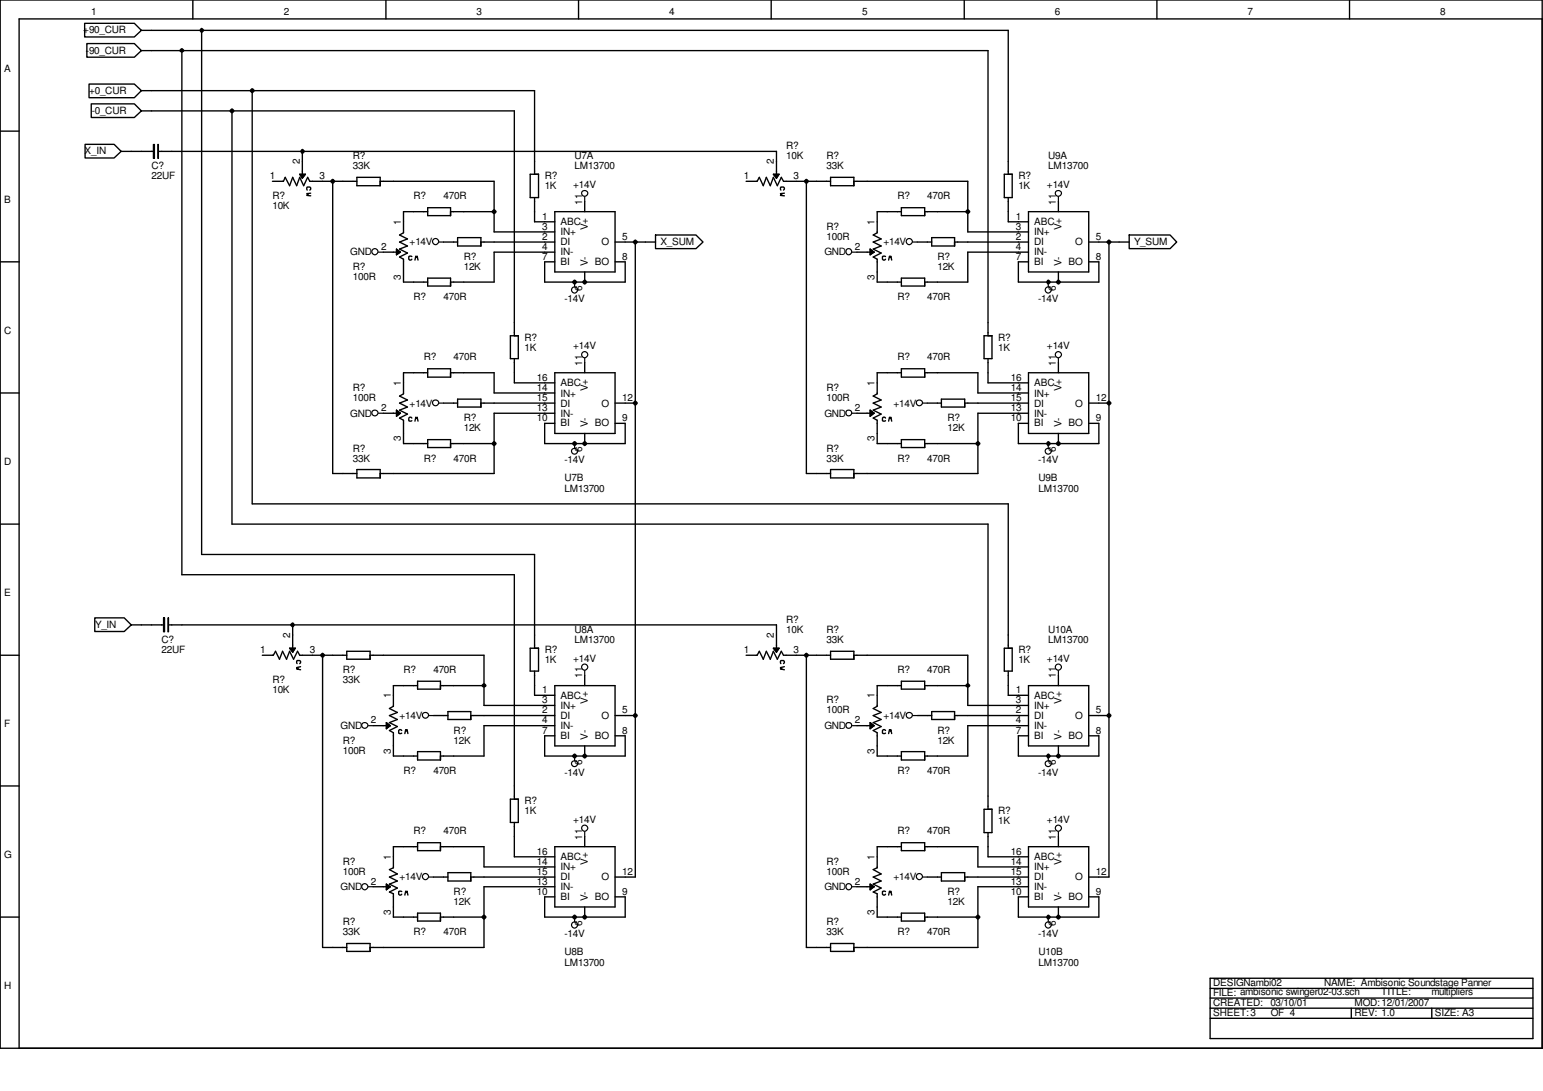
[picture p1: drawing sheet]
<svg xmlns="http://www.w3.org/2000/svg" width="297mm" height="210mm" viewBox="0 0 297 210" stroke-linecap="round" stroke-linejoin="round" font-family="sans-serif">
<g fill="none" stroke="#000" stroke-width=".26">
<path d="M0 0h296.9v201.7h-296.9zM16.3 4.5h9.6l1.3 1.3-1.3 1.3h-9.6zM16.7 8.4h9.2l1.3 1.3-1.3 1.3h-9.2zM17.1 16.2h8.8l1.3 1.2-1.3 1.4h-8.8zM17.6 20h8.3l1.3 1.3-1.3 1.3h-8.3zM27.2 9.7h163v54.9M27.2 17.4h75.7v16.1M27.2 5.8h166.9v27.7M35 9.7v100.9h64v43.2M37.1 0v3.6M38.8 5.8v100.9h64.1v18M48.6 17.4v79.5h145.5v27.8"/>
<path d="M74.3 0v3.6M111.4 0v3.6M148.5 0v3.6M185.6 0v3.6M222.7 0v3.6M259.8 0v3.6M296.9 3.6h-293.2v198.1M0 25.2h3.7M16.4 27.8h5.6l1.3 1.3-1.3 1.3h-5.6zM23.3 29.1h6.2M27.2 21.3h71.8v43.3M30.5 29.1h119v5.2"/>
<path d="M44.7 21.3v79.5h145.5v54.9M52.4 34.9h2.2l.3-.8 .8 1.6 .6-1.6 .8 1.6 .6-1.6 .8 1.6 .7-1.6 .4 .8h9.1M57.7 33.5h1.1l-.6 .8zM58.2 29.1v5.2M59.1 36.6v-.6h.5l.2 .2-.2 .4M59.8 37.2l-.7 .1 .2 .1-.2 .2 .7 .1M64 34.9v56.2h4.7M68.7 34.1h4.5v1.6h-4.5zM73.2 34.9h21.9v9.7h11.7M82.3 40h4.4v1.5h-4.4zM102.1 33.5h1.6v4.5h-1.6zM102.9 38v4.7h3.9"/>
<path d="M112.6 38.8v1.9M143.6 34.9h2.2l.4-.8 .7 1.6 .6-1.6 .8 1.6 .6-1.6 .7 1.6 .8-1.6 .4 .8h9.1M148.9 33.5h1.1l-.5 .8zM150.3 36.6v-.6h.5l.2 .2-.2 .4M151 37.2l-.8 .1 .3 .1-.3 .2 .8 .1M155.2 34.9v56.2h4.7M159.9 34.1h4.5v1.6h-4.5zM164.4 34.9h21.9v9.7h11.7M173.5 40h4.5v1.5h-4.5zM193.3 33.5h1.6v4.5h-1.6zM194.1 38v4.7h3.9M203.7 38.8v1.9"/>
<path d="M0 50.4h3.7M73.8 48.5h3.3M76.3 47.9l.8 .6-.8 .5zM79.3 49.4h-.6v.5l.2 .1 .4-.1M79.9 50l.1-.7 .1 .2 .2-.2 .2 .7M82.3 40.7h-4.6v4.1l-.8 .4 1.5 .8-1.5 .6 1.5 .7-1.5 .6 1.5 .8-1.5 .7 .8 .5v4.4h4.6M82.3 53.5h4.4v1.5h-4.4zM85.4 46.6h2.7M86.7 40.7h8.4M88.1 45.7h4.5v1.6h-4.5zM92.6 46.6h14.2M106.8 50.4h-1.9v3.9h15.5v-3.9h-2"/>
<path d="M106.8 40.7h11.6v11.6h-11.6zM106.8 48.5h-11.7v5.8h-8.4M112.6 52.3v2M118.4 46.6h7.8M122.3 46.6v122.1h-3.9M126.2 45.2h7.8l1.3 1.4-1.3 1.2h-7.8zM165 48.5h3.3M167.5 47.9l.8 .6-.8 .5zM170.5 49.4h-.6v.5l.1 .1 .5-.1M171.1 50l.1-.7 .2 .2 .1-.2 .2 .7M173.5 40.7h-4.6v4.1l-.8 .4 1.5 .8-1.5 .6 1.5 .7-1.5 .6 1.5 .8-1.5 .7 .8 .5v4.4h4.6M173.5 53.5h4.5v1.5h-4.5z"/>
<path d="M176.6 46.6h2.8M178 40.7h8.3M179.4 45.7h4.4v1.6h-4.4zM183.8 46.6h14.2M198 50.4h-2v3.9h15.5v-3.9h-1.9M198 40.7h11.6v11.6h-11.6zM198 48.5h-11.7v5.8h-8.3M203.7 52.3v2M209.6 46.6h7.8M213.5 46.6v122.1h-3.9M217.4 45.2h7.9l1.2 1.4-1.2 1.2h-7.9zM0 75.6h3.7"/>
<path d="M73.8 79.5h3.3M76.3 78.9l.8 .6-.8 .6zM82.3 71.7h-4.6v4.1l-.8 .4 1.5 .8-1.5 .6 1.5 .7-1.5 .6 1.5 .8-1.5 .7 .8 .5v4.4h4.6M82.3 71h4.4v1.6h-4.4zM85.4 77.6h2.7M86.7 71.7h8.4v3.9h11.7M88.1 76.8h4.5v1.5h-4.5zM92.6 77.6h14.2M98.3 64.6h1.5v4.4h-1.5zM99 69v4.7h7.8M106.8 71.7h11.6v11.7h-11.6zM106.8 79.5h-11.7v11.6h-21.9"/>
<path d="M112.6 69.8v1.9M118.4 77.6h3.9M165 79.5h3.3M167.5 78.9l.8 .6-.8 .6zM173.5 71.7h-4.6v4.1l-.8 .4 1.5 .8-1.5 .6 1.5 .7-1.5 .6 1.5 .8-1.5 .7 .8 .5v4.4h4.6M173.5 71h4.5v1.6h-4.5zM178 71.7h10.3v3.9h9.7M178.5 77.6h2.7M181.2 76.8h4.5v1.5h-4.5zM185.7 77.6h12.3M189.4 64.6h1.6v4.4h-1.6zM190.2 69v4.7h7.8"/>
<path d="M198 71.7h11.6v11.7h-11.6zM198 79.5h-9.7v11.6h-23.9M203.7 69.8v1.9M209.6 77.6h3.9M68.7 90.3h4.5v1.6h-4.5zM79.3 80.4l-.2-.1-.4 .1v.5h.6M79.9 81l.1-.7 .1 .2 .2-.2 .2 .7M82.3 84.6h4.4v1.5h-4.4zM86.7 85.3h8.4M106.8 81.4h-1.9v3.9h15.5v-3.9h-2M112.6 83.4v1.9M159.9 90.3h4.5v1.6h-4.5z"/>
<path d="M170.5 80.4l-.2-.1-.4 .1v.5h.6M171.1 81l.1-.7 .2 .2 .1-.2 .2 .7M173.5 84.6h4.5v1.5h-4.5zM178 85.3h10.3M198 81.4h-2v3.9h15.5v-3.9h-1.9M203.7 83.4v1.9M0 100.8h3.7M18.2 118.9h5.7l1.4 1.3-1.4 1.3h-5.7zM0 126.1h3.7M25.3 120.2h6.2M32.5 120.2h117v5.3M50.5 126.1h2.1l.4-.8 .8 1.5 .6-1.5 .8 1.5 .5-1.5 .8 1.5 .8-1.5 .4 .8h9.1"/>
<path d="M55.7 124.7h1.2l-.6 .8zM56.3 120.2v5.3M57.2 127.7v-.6h.5l.2 .2-.2 .4M57.9 128.3l-.8 .1 .3 .2-.3 .1 .8 .2M62.1 126.1v56.2h4.7M66.8 125.3h4.4v1.5h-4.4zM71.2 126.1h22v9.6h13.6M71.8 139.6h3.3M74.4 139l.7 .6-.7 .6zM80.4 131.9h-4.7v4l-.7 .4 1.5 .8-1.5 .6 1.5 .7-1.5 .6 1.5 .8-1.5 .7 .7 .5v4.5h4.7M80.4 131.1h4.4v1.5h-4.4zM83.4 137.7h2.8"/>
<path d="M84.8 131.9h8.4M86.2 136.9h4.4v1.5h-4.4zM90.6 137.7h16.2M102.1 124.7h1.6v4.4h-1.6zM102.9 129.1v4.7h3.9M106.8 131.9h11.6v11.6h-11.6zM106.8 139.6h-13.6v5.9h-8.4M112.6 130v1.9M118.4 137.7h3.9M143.6 126.1h2.2l.4-.8 .7 1.5 .6-1.5 .8 1.5 .6-1.5 .7 1.5 .8-1.5 .4 .8h9.1M148.9 124.7h1.1l-.5 .8zM150.3 127.7v-.6h.5l.2 .2-.2 .4"/>
<path d="M151 128.3l-.8 .1 .3 .2-.3 .1 .8 .2M155.2 126.1v56.2h4.7M159.9 125.3h4.5v1.5h-4.5zM164.4 126.1h21.9v9.6h11.7M165 139.6h3.3M167.5 139l.8 .6-.8 .6zM173.5 131.9h-4.6v4l-.8 .4 1.5 .8-1.5 .6 1.5 .7-1.5 .6 1.5 .8-1.5 .7 .8 .5v4.5h4.6M173.5 131.1h4.5v1.5h-4.5zM176.6 137.7h2.8M178 131.9h8.3M179.4 136.9h4.4v1.5h-4.4zM183.8 137.7h14.2"/>
<path d="M193.3 124.7h1.6v4.4h-1.6zM194.1 129.1v4.7h3.9M198 131.9h11.6v11.6h-11.6zM198 139.6h-11.7v5.9h-8.3M203.7 130v1.9M209.6 137.7h3.9M0 151.2h3.7M77.3 140.5l-.1-.1-.5 .1v.6h.6M77.9 141.1l.2-.7 .2 .2 .1-.2 .1 .7M80.4 144.6h4.4v1.6h-4.4zM98.3 153.8h1.5v4.4h-1.5zM99 158.2v6.6h7.8"/>
<path d="M106.8 141.6h-1.9v3.9h15.5v-3.9h-2M112.6 143.5v2M170.5 140.5l-.2-.1-.4 .1v.6h.6M171.1 141.1l.1-.7 .2 .2 .1-.2 .2 .7M173.5 144.6h4.5v1.6h-4.5zM189.4 155.7h1.6v4.5h-1.6zM198 141.6h-2v3.9h15.5v-3.9h-1.9M203.7 143.5v2M0 176.4h3.7M71.8 170.6h3.3M74.4 170.1l.7 .5-.7 .6zM77.3 171.5h-.6v.5l.2 .2 .4-.2"/>
<path d="M77.9 172.2l.2-.8 .2 .3 .1-.3 .1 .8M80.4 162.9h-4.7v4.1l-.7 .3 1.5 .8-1.5 .6 1.5 .8-1.5 .6 1.5 .8-1.5 .7 .7 .4v4.4h4.7M80.4 162.1h4.4v1.6h-4.4zM80.4 175.7h4.4v1.5h-4.4zM83.4 168.7h2.8M84.8 176.4h8.4M84.8 162.9h8.4v3.9h13.6M86.2 167.9h4.4v1.6h-4.4zM90.6 168.7h16.2M106.8 172.6h-1.9v3.8h15.5v-3.8h-2M106.8 162.9h11.6v11.6h-11.6zM106.8 170.6h-13.6v11.7h-22"/>
<path d="M112.6 161v1.9M112.6 174.5v1.9M165 170.6h3.3M167.5 170.1l.8 .5-.8 .6zM170.5 171.5h-.6v.5l.1 .2 .5-.2M171.1 172.2l.1-.8 .2 .3 .1-.3 .2 .8M173.5 162.9h-4.6v4.1l-.8 .3 1.5 .8-1.5 .6 1.5 .8-1.5 .6 1.5 .8-1.5 .7 .8 .4v4.4h4.6M173.5 162.1h4.5v1.6h-4.5zM173.5 175.7h4.5v1.5h-4.5zM178 176.4h10.3M178 162.9h10.3v3.9h9.7M178.5 168.7h2.7"/>
<path d="M181.2 167.9h4.5v1.6h-4.5zM185.7 168.7h12.3M190.2 160.2v4.6h7.8M198 172.6h-2v3.8h15.5v-3.8h-1.9M198 162.9h11.6v11.6h-11.6zM198 170.6h-9.7v11.7h-23.9M203.7 161v1.9M203.7 174.5v1.9M66.8 181.5h4.4v1.5h-4.4zM159.9 181.5h4.5v1.5h-4.5zM233 190.2h62.1M233 192h62.1"/>
<path d="M233 194h62.1M233 195.9h62.1M233 188.2h62.1v11.6h-62.1zM260.1 194v1.9M275.6 194v1.9"/>
</g>
<g fill="none" stroke="#000" stroke-width=".23">
<path d="M112.6 37.8v1M203.7 37.8v1M72.9 48.5h.9M84.5 46.6h.9M110.6 54.3v.9M164 48.5h1M175.7 46.6h.9M201.8 54.3v.9M72.9 79.5h.9M84.5 77.6h.9M112.6 68.9v.9M164 79.5h1"/>
<path d="M177.7 77.6h.8M203.7 68.9v.9M110.6 85.3v1M201.8 85.3v1M70.9 139.6h.9M82.6 137.7h.8M112.6 129v1M164 139.6h1M175.7 137.7h.9M203.7 129v1M110.6 145.5v.9M201.8 145.5v.9"/>
<path d="M70.9 170.6h.9M82.6 168.7h.8M110.6 176.4v1M112.6 160v1M164 170.6h1M177.7 168.7h.8M201.8 176.4v1M203.7 160v1"/>
<circle cx="112.6" cy="37.2" r=".58"/>
<circle cx="203.8" cy="37.2" r=".58"/>
<circle cx="72.2" cy="48.4" r=".59"/>
<circle cx="83.9" cy="46.5" r=".59"/>
<circle cx="110.6" cy="55.8" r=".59"/>
<circle cx="163.4" cy="48.4" r=".58"/>
<circle cx="175" cy="46.5" r=".59"/>
<circle cx="201.8" cy="55.8" r=".59"/>
<circle cx="72.2" cy="79.4" r=".58"/>
<circle cx="83.9" cy="77.5" r=".58"/>
<circle cx="112.6" cy="68.2" r=".59"/>
<circle cx="163.4" cy="79.4" r=".57"/>
<circle cx="177" cy="77.5" r=".58"/>
<circle cx="203.8" cy="68.2" r=".59"/>
<circle cx="110.6" cy="86.8" r=".58"/>
<circle cx="201.8" cy="86.8" r=".58"/>
<circle cx="70.2" cy="139.6" r=".58"/>
<circle cx="81.9" cy="137.6" r=".58"/>
<circle cx="112.6" cy="128.3" r=".59"/>
<circle cx="163.4" cy="139.6" r=".57"/>
<circle cx="175.1" cy="137.6" r=".58"/>
<circle cx="203.8" cy="128.3" r=".59"/>
<circle cx="110.6" cy="146.9" r=".58"/>
<circle cx="112.6" cy="159.3" r=".59"/>
<circle cx="201.8" cy="146.9" r=".58"/>
<circle cx="203.8" cy="159.3" r=".59"/>
<circle cx="70.2" cy="170.6" r=".59"/>
<circle cx="81.9" cy="168.6" r=".59"/>
<circle cx="110.6" cy="178" r=".59"/>
<circle cx="163.4" cy="170.6" r=".58"/>
<circle cx="177" cy="168.6" r=".59"/>
<circle cx="201.8" cy="178" r=".59"/>
</g>
<g fill="#000">
<path d="M35 9.5l.3 .2-.3 .2-.2-.2zM38.8 5.6l.3 .2-.3 .3-.2-.3zM48.3 17.4l.3-.2 .2 .2-.2 .3zM44.4 21.3l.3-.2 .2 .2-.2 .3zM57.7 33.5h1.1l-.6 .8zM58.2 28.9l.3 .2-.3 .3-.2-.3zM64 34.6l.3 .3-.3 .2-.2-.2zM148.9 33.5h1.1l-.5 .8zM155.2 34.6l.3 .3-.3 .2-.2-.2zM76.3 47.9l.8 .6-.8 .5zM95.1 40.5l.3 .2-.3 .3-.2-.3zM110.6 54l.3 .3-.3 .2-.2-.2z"/>
<path d="M112.6 54l.2 .3-.2 .2-.3-.2zM122.3 46.3l.3 .3-.3 .2-.3-.2zM167.5 47.9l.8 .6-.8 .5zM186.1 40.7l.2-.2 .3 .2-.3 .3zM201.8 54l.3 .3-.3 .2-.2-.2zM203.7 54l.3 .3-.3 .2-.2-.2zM213.5 46.3l.2 .3-.2 .2-.3-.2zM76.3 78.9l.8 .6-.8 .6zM122.3 77.3l.3 .3-.3 .2-.3-.2zM167.5 78.9l.8 .6-.8 .6zM213.5 77.3l.2 .3-.2 .2-.3-.2zM95.1 85.1l.3 .2-.3 .3-.2-.3z"/>
<path d="M110.6 85.1l.3 .2-.3 .3-.2-.3zM112.6 85.1l.2 .2-.2 .3-.3-.3zM188.3 85.1l.2 .2-.2 .3-.3-.3zM201.8 85.1l.3 .2-.3 .3-.2-.3zM203.7 85.1l.3 .2-.3 .3-.2-.3zM56.3 120l.2 .2-.2 .3-.2-.3zM55.7 124.7h1.2l-.6 .8zM62.1 125.8l.3 .3-.3 .2-.3-.2zM74.4 139l.7 .6-.7 .6zM93.2 131.7l.2 .2-.2 .2-.3-.2zM122.3 137.4l.3 .3-.3 .2-.3-.2zM148.9 124.7h1.1l-.5 .8z"/>
<path d="M155.2 125.8l.3 .3-.3 .2-.2-.2zM167.5 139l.8 .6-.8 .6zM186.3 131.7l.3 .2-.3 .2-.2-.2zM213.5 137.4l.2 .3-.2 .2-.3-.2zM110.6 145.2l.3 .3-.3 .2-.2-.2zM112.6 145.2l.2 .3-.2 .2-.3-.2zM201.8 145.2l.3 .3-.3 .2-.2-.2zM203.7 145.2l.3 .3-.3 .2-.2-.2zM74.4 170.1l.7 .5-.7 .6zM92.9 176.4l.3-.2 .2 .2-.2 .3zM110.4 176.4l.2-.2 .3 .2-.3 .3zM112.6 176.2l.2 .2-.2 .3-.3-.3z"/>
<path d="M167.5 170.1l.8 .5-.8 .6zM188.3 176.2l.2 .2-.2 .3-.3-.3zM201.8 176.2l.3 .2-.3 .3-.2-.3zM203.5 176.4l.2-.2 .3 .2-.3 .3z"/>
</g>
<g fill="none" stroke="#000" stroke-width=".51">
<path d="M35 9.5l.3 .2-.3 .2-.2-.2zM38.8 5.6l.3 .2-.3 .3-.2-.3zM48.3 17.4l.3-.2 .2 .2-.2 .3zM44.4 21.3l.3-.2 .2 .2-.2 .3zM58.2 28.9l.3 .2-.3 .3-.2-.3zM64 34.6l.3 .3-.3 .2-.2-.2zM155.2 34.6l.3 .3-.3 .2-.2-.2zM95.1 40.5l.3 .2-.3 .3-.2-.3zM110.6 54l.3 .3-.3 .2-.2-.2zM112.6 54l.2 .3-.2 .2-.3-.2zM122.3 46.3l.3 .3-.3 .2-.3-.2zM186.1 40.7l.2-.2 .3 .2-.3 .3z"/>
<path d="M201.8 54l.3 .3-.3 .2-.2-.2zM203.7 54l.3 .3-.3 .2-.2-.2zM213.5 46.3l.2 .3-.2 .2-.3-.2zM122.3 77.3l.3 .3-.3 .2-.3-.2zM213.5 77.3l.2 .3-.2 .2-.3-.2zM95.1 85.1l.3 .2-.3 .3-.2-.3zM110.6 85.1l.3 .2-.3 .3-.2-.3zM112.6 85.1l.2 .2-.2 .3-.3-.3zM188.3 85.1l.2 .2-.2 .3-.3-.3zM201.8 85.1l.3 .2-.3 .3-.2-.3zM203.7 85.1l.3 .2-.3 .3-.2-.3zM56.3 120l.2 .2-.2 .3-.2-.3z"/>
<path d="M62.1 125.8l.3 .3-.3 .2-.3-.2zM93.2 131.7l.2 .2-.2 .2-.3-.2zM122.3 137.4l.3 .3-.3 .2-.3-.2zM155.2 125.8l.3 .3-.3 .2-.2-.2zM186.3 131.7l.3 .2-.3 .2-.2-.2zM213.5 137.4l.2 .3-.2 .2-.3-.2zM110.6 145.2l.3 .3-.3 .2-.2-.2zM112.6 145.2l.2 .3-.2 .2-.3-.2zM201.8 145.2l.3 .3-.3 .2-.2-.2zM203.7 145.2l.3 .3-.3 .2-.2-.2zM92.9 176.4l.3-.2 .2 .2-.2 .3zM110.4 176.4l.2-.2 .3 .2-.3 .3z"/>
<path d="M112.6 176.2l.2 .2-.2 .3-.3-.3zM188.3 176.2l.2 .2-.2 .3-.3-.3zM201.8 176.2l.3 .2-.3 .3-.2-.3zM203.5 176.4l.2-.2 .3 .2-.3 .3z"/>
</g>
<g fill="none" stroke="#000" stroke-width=".19">
<path d="M29.5 27.8h.3v2.7h-.3zM30.3 27.8h.2v2.7h-.2zM30.4 27.8v2.7M57.7 33.5h1.1l-.6 .8zM148.9 33.5h1.1l-.5 .8zM76.3 47.9l.8 .6-.8 .5zM167.5 47.9l.8 .6-.8 .5zM76.3 78.9l.8 .6-.8 .6zM167.5 78.9l.8 .6-.8 .6zM31.5 118.9h.2v2.7h-.2zM32.3 118.9h.2v2.7h-.2zM32.4 118.9v2.7"/>
<path d="M55.7 124.7h1.2l-.6 .8zM74.4 139l.7 .6-.7 .6zM148.9 124.7h1.1l-.5 .8zM167.5 139l.8 .6-.8 .6zM74.4 170.1l.7 .5-.7 .6zM167.5 170.1l.8 .5-.8 .6z"/>
</g>
<path d="M29.6 27.8v2.7M31.6 118.9v2.7" fill="none" stroke="#000" stroke-width=".25"/>
<g font-size="1.9">
<text x="17.6" y="3">1</text>
<text x="54.6" y="3">2</text>
<text x="91.7" y="3">3</text>
<text x="128.8" y="3">4</text>
<text x="166" y="3">5</text>
<text x="203.1" y="3">6</text>
<text x="240.2" y="3">7</text>
<text x="277.2" y="3">8</text>
<text x="16" y="6.4">+90_CUR</text>
<text x="16.5" y="10.3">-</text>
<text x="17.1" y="10.3">90_CUR</text>
<text x=".8" y="13.8">A</text>
<text x="17.1" y="18.1">+0_CUR</text>
<text x="17.6" y="22">-0_CUR</text>
<text x="16.3" y="29.7">X_IN</text>
<text x="151.3" y="28.7">R?</text>
<text x="29.2" y="32.5">C?</text>
<text x="29.2" y="34.5">22UF</text>
<text x="51.9" y="34.5">1</text>
<text x="57.7" y="31.6" transform="rotate(-90 57.7 31.6)">2</text>
<text x="61.5" y="34.5">3</text>
<text x="67.9" y="30.6">R?</text>
<text x="67.9" y="32.5">33K</text>
<text x="104.9" y="34.5">R?</text>
<text x="110.6" y="30.6">U7A</text>
<text x="110.6" y="32.5">LM13700</text>
<text x="143.2" y="34.5">1</text>
<text x="149" y="31.6" transform="rotate(-90 149 31.6)">2</text>
<text x="151.3" y="30.6">10K</text>
<text x="152.8" y="34.5">3</text>
<text x="159.1" y="30.6">R?</text>
<text x="159.1" y="32.5">33K</text>
<text x="196" y="34.5">R?</text>
<text x="201.8" y="30.6">U9A</text>
<text x="201.8" y="32.5">LM13700</text>
<text x=".8" y="39">B</text>
<text x="52.4" y="38.4">R?</text>
<text x="52.4" y="40.3">10K</text>
<text x="79.6" y="38.4">R?</text>
<text x="85.4" y="38.4">470R</text>
<text x="104.9" y="36.4">1K</text>
<text x="110.4" y="36.2">+14V</text>
<text x="112.1" y="39.4" transform="rotate(-90 112.1 39.4)">11</text>
<text x="172.8" y="38.4">R?</text>
<text x="178.5" y="38.4">470R</text>
<text x="196" y="36.4">1K</text>
<text x="201.5" y="36.2">+14V</text>
<text x="203.2" y="39.4" transform="rotate(-90 203.2 39.4)">11</text>
<text x="77.2" y="43.3" transform="rotate(-90 77.2 43.3)">1</text>
<text x="78.9" y="47.2">+14V</text>
<text x="104.3" y="42.2">1</text>
<text x="104.3" y="44.2">3</text>
<text x="104.3" y="46.1">2</text>
<text x="107.9" y="43.3">ABC</text>
<text x="107.9" y="45.2">IN+</text>
<text x="107.9" y="47.2">DI</text>
<text x="113.2" y="44.3" transform="rotate(-90 113.2 44.3)">V+</text>
<text x="115.8" y="47.2">O</text>
<text x="119.8" y="46.1">5</text>
<text x="127.1" y="47.2">X_SUM</text>
<text x="159.1" y="44.2">R?</text>
<text x="159.1" y="46.1">100R</text>
<text x="168.4" y="43.3" transform="rotate(-90 168.4 43.3)">1</text>
<text x="170" y="47.2">+14V</text>
<text x="195.5" y="42.2">1</text>
<text x="195.5" y="44.2">3</text>
<text x="195.5" y="46.1">2</text>
<text x="199.1" y="43.3">ABC</text>
<text x="199.1" y="45.2">IN+</text>
<text x="199.1" y="47.2">DI</text>
<text x="204.3" y="44.3" transform="rotate(-90 204.3 44.3)">V+</text>
<text x="207" y="47.2">O</text>
<text x="210.9" y="46.1">5</text>
<text x="218.3" y="47.2">Y_SUM</text>
<text x="67.4" y="49.1">GND</text>
<text x="67.9" y="51.9">R?</text>
<text x="67.9" y="53.8">100R</text>
<text x="73.4" y="48.1">2</text>
<text x="77.2" y="53.8" transform="rotate(-90 77.2 53.8)">3</text>
<text x="89.3" y="50">R?</text>
<text x="89.3" y="51.9">12K</text>
<text x="104.3" y="48.1">4</text>
<text x="104.3" y="50">7</text>
<text x="107.9" y="49.1">IN-</text>
<text x="107.9" y="51.1">BI</text>
<text x="113.2" y="51.2" transform="rotate(-90 113.2 51.2)">V-</text>
<text x="114.5" y="51.1">BO</text>
<text x="119.8" y="50">8</text>
<text x="158.7" y="49.1">GND</text>
<text x="164.5" y="48.1">2</text>
<text x="168.4" y="53.8" transform="rotate(-90 168.4 53.8)">3</text>
<text x="180.5" y="50">R?</text>
<text x="180.5" y="51.9">12K</text>
<text x="195.5" y="48.1">4</text>
<text x="195.5" y="50">7</text>
<text x="199.1" y="49.1">IN-</text>
<text x="199.1" y="51.1">BI</text>
<text x="204.3" y="51.2" transform="rotate(-90 204.3 51.2)">V-</text>
<text x="205.7" y="51.1">BO</text>
<text x="210.9" y="50">8</text>
<text x="79.6" y="57.7">R?</text>
<text x="85.4" y="57.7">470R</text>
<text x="108.7" y="58.2">-14V</text>
<text x="112.1" y="56" transform="rotate(-90 112.1 56)">6</text>
<text x="172.8" y="57.7">R?</text>
<text x="178.5" y="57.7">470R</text>
<text x="199.9" y="58.2">-14V</text>
<text x="203.2" y="56" transform="rotate(-90 203.2 56)">6</text>
<text x=".8" y="64.2">C</text>
<text x="101" y="65.5">R?</text>
<text x="192.1" y="65.5">R?</text>
<text x="81.6" y="69.3">R?</text>
<text x="87.3" y="69.3">470R</text>
<text x="101" y="67.5">1K</text>
<text x="110.4" y="67.2">+14V</text>
<text x="112.1" y="70.4" transform="rotate(-90 112.1 70.4)">11</text>
<text x="172.8" y="69.3">R?</text>
<text x="178.5" y="69.3">470R</text>
<text x="192.1" y="67.5">1K</text>
<text x="201.5" y="67.2">+14V</text>
<text x="203.2" y="70.4" transform="rotate(-90 203.2 70.4)">11</text>
<text x="67.9" y="75.2">R?</text>
<text x="67.9" y="77.1">100R</text>
<text x="77.2" y="74.3" transform="rotate(-90 77.2 74.3)">1</text>
<text x="103.3" y="73.2">16</text>
<text x="103.3" y="75.2">14</text>
<text x="103.3" y="77.1">15</text>
<text x="107.9" y="74.3">ABC</text>
<text x="107.9" y="76.3">IN+</text>
<text x="113.2" y="75.3" transform="rotate(-90 113.2 75.3)">V+</text>
<text x="119.8" y="77.1">12</text>
<text x="159.1" y="75.2">R?</text>
<text x="159.1" y="77.1">100R</text>
<text x="168.4" y="74.3" transform="rotate(-90 168.4 74.3)">1</text>
<text x="194.6" y="73.2">16</text>
<text x="194.6" y="75.2">14</text>
<text x="194.6" y="77.1">15</text>
<text x="199.1" y="74.3">ABC</text>
<text x="199.1" y="76.3">IN+</text>
<text x="204.3" y="75.3" transform="rotate(-90 204.3 75.3)">V+</text>
<text x="210.9" y="77.1">12</text>
<text x="67.4" y="80.2">GND</text>
<text x="73.4" y="79.1">2</text>
<text x="78.9" y="78.2">+14V</text>
<text x="89.3" y="81">R?</text>
<text x="89.3" y="83">12K</text>
<text x="103.3" y="79.1">13</text>
<text x="103.3" y="81">10</text>
<text x="107.9" y="78.2">DI</text>
<text x="107.9" y="80.2">IN-</text>
<text x="107.9" y="82">BI</text>
<text x="113.2" y="82.2" transform="rotate(-90 113.2 82.2)">V-</text>
<text x="114.5" y="82">BO</text>
<text x="115.8" y="78.2">O</text>
<text x="119.8" y="81">9</text>
<text x="158.7" y="80.2">GND</text>
<text x="164.5" y="79.1">2</text>
<text x="172" y="78.2">+14V</text>
<text x="182.4" y="81">R?</text>
<text x="182.4" y="83">12K</text>
<text x="194.6" y="79.1">13</text>
<text x="194.6" y="81">10</text>
<text x="199.1" y="78.2">DI</text>
<text x="199.1" y="80.2">IN-</text>
<text x="199.1" y="82">BI</text>
<text x="204.3" y="82.2" transform="rotate(-90 204.3 82.2)">V-</text>
<text x="205.7" y="82">BO</text>
<text x="207" y="78.2">O</text>
<text x="210.9" y="81">9</text>
<text x=".8" y="89.4">D</text>
<text x="67.9" y="86.9">R?</text>
<text x="67.9" y="88.8">33K</text>
<text x="77.2" y="84.9" transform="rotate(-90 77.2 84.9)">3</text>
<text x="81.6" y="88.8">R?</text>
<text x="87.3" y="88.8">470R</text>
<text x="108.7" y="89.2">-14V</text>
<text x="112.1" y="87" transform="rotate(-90 112.1 87)">6</text>
<text x="159.1" y="86.9">R?</text>
<text x="159.1" y="88.8">33K</text>
<text x="168.4" y="84.9" transform="rotate(-90 168.4 84.9)">3</text>
<text x="172.8" y="88.8">R?</text>
<text x="178.5" y="88.8">470R</text>
<text x="199.9" y="89.2">-14V</text>
<text x="203.2" y="87" transform="rotate(-90 203.2 87)">6</text>
<text x="108.7" y="92.6">U7B</text>
<text x="108.7" y="94.6">LM13700</text>
<text x="199.9" y="92.6">U9B</text>
<text x="199.9" y="94.6">LM13700</text>
<text x=".8" y="114.6">E</text>
<text x="151.3" y="119.8">R?</text>
<text x="18.3" y="120.9">Y_IN</text>
<text x="31.1" y="123.7">C?</text>
<text x="31.1" y="125.6">22UF</text>
<text x="50.1" y="125.6">1</text>
<text x="55.8" y="122.8" transform="rotate(-90 55.8 122.8)">2</text>
<text x="59.6" y="125.6">3</text>
<text x="104.9" y="125.6">R?</text>
<text x="110.6" y="121.8">U8A</text>
<text x="110.6" y="123.7">LM13700</text>
<text x="143.2" y="125.6">1</text>
<text x="149" y="122.8" transform="rotate(-90 149 122.8)">2</text>
<text x="151.3" y="121.8">10K</text>
<text x="152.8" y="125.6">3</text>
<text x="159.1" y="121.8">R?</text>
<text x="159.1" y="123.7">33K</text>
<text x="196" y="125.6">R?</text>
<text x="201.8" y="121.8">U10A</text>
<text x="201.8" y="123.7">LM13700</text>
<text x="52.4" y="131.5">R?</text>
<text x="66" y="129.5">R?</text>
<text x="66" y="131.5">33K</text>
<text x="77.7" y="129.5">R?</text>
<text x="83.4" y="129.5">470R</text>
<text x="104.9" y="127.6">1K</text>
<text x="110.4" y="127.3">+14V</text>
<text x="112.1" y="130.5" transform="rotate(-90 112.1 130.5)">11</text>
<text x="172.8" y="129.5">R?</text>
<text x="178.5" y="129.5">470R</text>
<text x="196" y="127.6">1K</text>
<text x="201.5" y="127.3">+14V</text>
<text x="203.2" y="130.5" transform="rotate(-90 203.2 130.5)">11</text>
<text x="52.4" y="133.4">10K</text>
<text x="75.2" y="134.4" transform="rotate(-90 75.2 134.4)">1</text>
<text x="104.3" y="133.4">1</text>
<text x="104.3" y="135.3">3</text>
<text x="104.3" y="137.2">2</text>
<text x="107.9" y="134.5">ABC</text>
<text x="107.9" y="136.4">IN+</text>
<text x="113.2" y="135.4" transform="rotate(-90 113.2 135.4)">V+</text>
<text x="119.8" y="137.2">5</text>
<text x="159.1" y="135.3">R?</text>
<text x="159.1" y="137.2">100R</text>
<text x="168.4" y="134.4" transform="rotate(-90 168.4 134.4)">1</text>
<text x="195.5" y="133.4">1</text>
<text x="195.5" y="135.3">3</text>
<text x="195.5" y="137.2">2</text>
<text x="199.1" y="134.5">ABC</text>
<text x="199.1" y="136.4">IN+</text>
<text x="204.3" y="135.4" transform="rotate(-90 204.3 135.4)">V+</text>
<text x="210.9" y="137.2">5</text>
<text x=".8" y="139.9">F</text>
<text x="65.6" y="140.2">GND</text>
<text x="66" y="143.1">R?</text>
<text x="71.4" y="139.2">2</text>
<text x="76.9" y="138.3">+14V</text>
<text x="87.3" y="141.1">R?</text>
<text x="87.3" y="143.1">12K</text>
<text x="104.3" y="139.2">4</text>
<text x="104.3" y="141.1">7</text>
<text x="107.9" y="138.3">DI</text>
<text x="107.9" y="140.2">IN-</text>
<text x="107.9" y="142.2">BI</text>
<text x="113.2" y="142.3" transform="rotate(-90 113.2 142.3)">V-</text>
<text x="114.5" y="142.2">BO</text>
<text x="115.8" y="138.3">O</text>
<text x="119.8" y="141.1">8</text>
<text x="158.7" y="140.2">GND</text>
<text x="164.5" y="139.2">2</text>
<text x="170" y="138.3">+14V</text>
<text x="180.5" y="141.1">R?</text>
<text x="180.5" y="143.1">12K</text>
<text x="195.5" y="139.2">4</text>
<text x="195.5" y="141.1">7</text>
<text x="199.1" y="138.3">DI</text>
<text x="199.1" y="140.2">IN-</text>
<text x="199.1" y="142.2">BI</text>
<text x="204.3" y="142.3" transform="rotate(-90 204.3 142.3)">V-</text>
<text x="205.7" y="142.2">BO</text>
<text x="207" y="138.3">O</text>
<text x="210.9" y="141.1">8</text>
<text x="66" y="145">100R</text>
<text x="75.2" y="145" transform="rotate(-90 75.2 145)">3</text>
<text x="77.7" y="148.8">R?</text>
<text x="83.4" y="148.8">470R</text>
<text x="108.7" y="149.3">-14V</text>
<text x="112.1" y="147.2" transform="rotate(-90 112.1 147.2)">6</text>
<text x="168.4" y="145" transform="rotate(-90 168.4 145)">3</text>
<text x="172.8" y="148.8">R?</text>
<text x="178.5" y="148.8">470R</text>
<text x="199.9" y="149.3">-14V</text>
<text x="203.2" y="147.2" transform="rotate(-90 203.2 147.2)">6</text>
<text x="101" y="154.7">R?</text>
<text x="79.6" y="160.5">R?</text>
<text x="85.4" y="160.5">470R</text>
<text x="101" y="156.6">1K</text>
<text x="110.4" y="158.3">+14V</text>
<text x="112.1" y="161.5" transform="rotate(-90 112.1 161.5)">11</text>
<text x="172.8" y="160.5">R?</text>
<text x="178.5" y="160.5">470R</text>
<text x="192.1" y="156.6">R?</text>
<text x="192.1" y="158.6">1K</text>
<text x="201.5" y="158.3">+14V</text>
<text x="203.2" y="161.5" transform="rotate(-90 203.2 161.5)">11</text>
<text x=".8" y="165">G</text>
<text x="66" y="166.4">R?</text>
<text x="75.2" y="165.4" transform="rotate(-90 75.2 165.4)">1</text>
<text x="103.3" y="164.4">16</text>
<text x="103.3" y="166.4">14</text>
<text x="107.9" y="165.4">ABC</text>
<text x="107.9" y="167.4">IN+</text>
<text x="113.2" y="166.4" transform="rotate(-90 113.2 166.4)">V+</text>
<text x="159.1" y="166.4">R?</text>
<text x="168.4" y="165.4" transform="rotate(-90 168.4 165.4)">1</text>
<text x="194.6" y="164.4">16</text>
<text x="194.6" y="166.4">14</text>
<text x="199.1" y="165.4">ABC</text>
<text x="199.1" y="167.4">IN+</text>
<text x="204.3" y="166.4" transform="rotate(-90 204.3 166.4)">V+</text>
<text x="65.6" y="171.3">GND</text>
<text x="66" y="168.3">100R</text>
<text x="71.4" y="170.2">2</text>
<text x="76.9" y="169.3">+14V</text>
<text x="87.3" y="172.1">R?</text>
<text x="103.3" y="168.3">15</text>
<text x="103.3" y="170.2">13</text>
<text x="103.3" y="172.1">10</text>
<text x="107.9" y="169.3">DI</text>
<text x="107.9" y="171.3">IN-</text>
<text x="107.9" y="173.2">BI</text>
<text x="113.2" y="173.4" transform="rotate(-90 113.2 173.4)">V-</text>
<text x="114.5" y="173.2">BO</text>
<text x="115.8" y="169.3">O</text>
<text x="119.8" y="168.3">12</text>
<text x="119.8" y="172.1">9</text>
<text x="158.7" y="171.3">GND</text>
<text x="159.1" y="168.3">100R</text>
<text x="164.5" y="170.2">2</text>
<text x="172" y="169.3">+14V</text>
<text x="182.4" y="172.1">R?</text>
<text x="194.6" y="168.3">15</text>
<text x="194.6" y="170.2">13</text>
<text x="194.6" y="172.1">10</text>
<text x="199.1" y="169.3">DI</text>
<text x="199.1" y="171.3">IN-</text>
<text x="199.1" y="173.2">BI</text>
<text x="204.3" y="173.4" transform="rotate(-90 204.3 173.4)">V-</text>
<text x="205.7" y="173.2">BO</text>
<text x="207" y="169.3">O</text>
<text x="210.9" y="168.3">12</text>
<text x="210.9" y="172.1">9</text>
<text x="66" y="178">R?</text>
<text x="66" y="179.9">33K</text>
<text x="75.2" y="176" transform="rotate(-90 75.2 176)">3</text>
<text x="79.6" y="179.9">R?</text>
<text x="85.4" y="179.9">470R</text>
<text x="87.3" y="174.1">12K</text>
<text x="112.1" y="178.1" transform="rotate(-90 112.1 178.1)">6</text>
<text x="159.1" y="178">R?</text>
<text x="159.1" y="179.9">33K</text>
<text x="168.4" y="176" transform="rotate(-90 168.4 176)">3</text>
<text x="172.8" y="179.9">R?</text>
<text x="178.5" y="179.9">470R</text>
<text x="182.4" y="174.1">12K</text>
<text x="203.2" y="178.1" transform="rotate(-90 203.2 178.1)">6</text>
<text x="108.7" y="183.8">U8B</text>
<text x="108.7" y="185.8">LM13700</text>
<text x="108.7" y="180.3">-14V</text>
<text x="199.9" y="180.3">-14V</text>
<text x="199.9" y="183.8">U10B</text>
<text x="199.9" y="185.8">LM13700</text>
<text x=".8" y="190.2">H</text>
<text x="233.5" y="191.6">FILE: ambisonic swinger02-03.sch</text>
<text x="233.5" y="189.7">DESIGN:ambi02</text>
<text x="254.9" y="189.7">NAME: Ambisonic Soundstage Panner</text>
<text x="265.9" y="191.5">TITLE:</text>
<text x="275.5" y="191.5">multipliers</text>
<text x="233.5" y="195.5">SHEET:3</text>
<text x="233.5" y="193.5">CREATED:</text>
<text x="244.6" y="193.5">03/10/01</text>
<text x="244.6" y="195.5">OF 4</text>
<text x="260.7" y="195.5">REV: 1.0</text>
<text x="260.7" y="193.5">MOD:12/01/2007</text>
<text x="276.2" y="195.5">SIZE: A3</text>
</g>
</svg>
